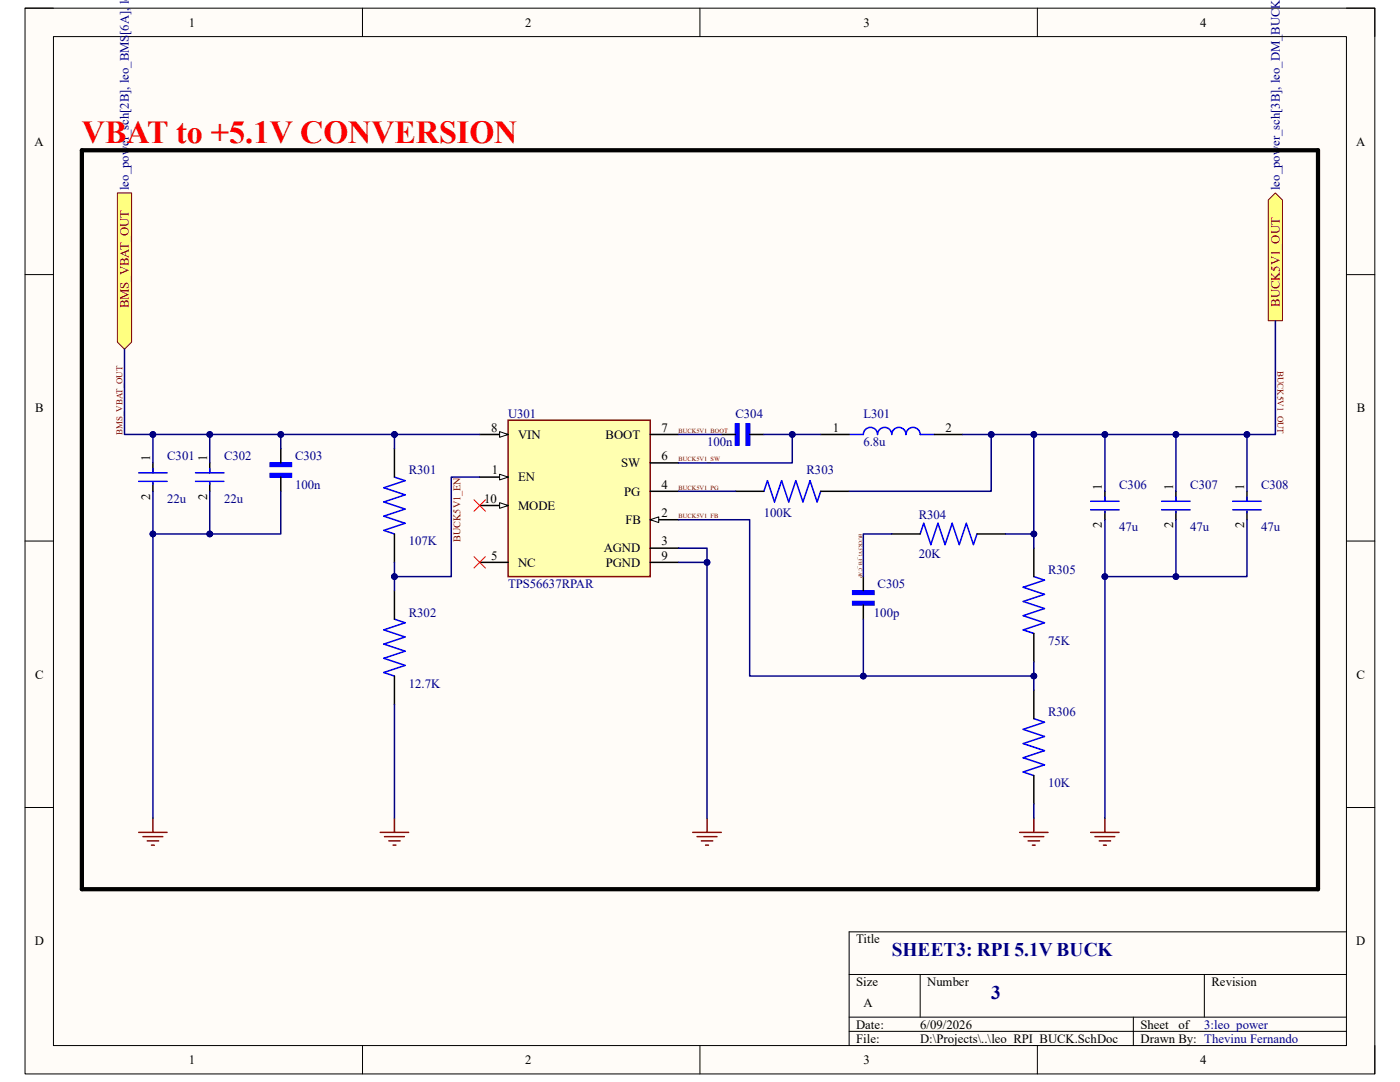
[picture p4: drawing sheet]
<svg xmlns="http://www.w3.org/2000/svg" width="279mm" height="216mm" viewBox="0 0 279 216" stroke-linecap="round" stroke-linejoin="round" font-family="sans-serif">
<path d="M5 1.6h269.4v212.7h-269.4z" fill-rule="evenodd" fill="#fffcf8"/>
<path d="M5 1.6h269.4v212.7h-269.4z" fill="none" stroke="#000" stroke-width=".2"/>
<path d="M10.7 7.3h258v201.3h-258z" fill-rule="evenodd" fill="#fffcf8"/>
<g fill="none" stroke="#000" stroke-width=".2">
<path d="M5 1.6h5.7M10.7 7.3h258v201.3h-258zM72.3 1.6v5.7M139.7 1.6v5.7M207 1.6v5.7M268.7 1.6h5.7v5.7M5 54.8h5.7M268.7 54.8h5.7M5 108h5.7M268.7 108h5.7M5 161.1h5.7M268.7 161.1h5.7"/>
<path d="M169.5 194.4h99.2M183.6 194.4v8.6M240.3 194.4v8.6M268.7 185.9h-99.2v22.7M72.3 208.6v5.7M139.7 208.6v5.7M169.5 203h99.2M169.5 205.8h99.2M207 208.6v5.7M226.2 203v5.6M274.4 208.6v5.7"/>
</g>
<path d="M101.4 83.9h28.4v31.2h-28.4z" fill-rule="evenodd" fill="#ffffb0"/>
<path d="M101.4 83.9h28.4v31.2h-28.4z" fill="none" stroke="#800000" stroke-width=".3"/>
<path d="M95.7 86.7h5.7" fill="none" stroke="#000" stroke-width=".3"/>
<path d="M99.7 86.1l1.7 .6-1.7 .6z" fill="#f8fcff"/>
<path d="M99.7 86.1l1.7 .6-1.7 .6z" fill="none" stroke="#000" stroke-width=".2"/>
<path d="M95.7 95.2h5.7M129.8 86.7h5.6" fill="none" stroke="#000" stroke-width=".3"/>
<path d="M99.7 94.6l1.7 .6-1.7 .6z" fill="#f8fcff"/>
<path d="M99.7 94.6l1.7 .6-1.7 .6z" fill="none" stroke="#000" stroke-width=".2"/>
<path d="M129.8 103.7h5.6" fill="none" stroke="#000" stroke-width=".3"/>
<path d="M129.8 103.7l1.7-.6v1.2z" fill="#f8fcff"/>
<path d="M129.8 103.7l1.7-.6v1.2z" fill="none" stroke="#000" stroke-width=".2"/>
<path d="M95.7 100.9h5.7" fill="none" stroke="#000" stroke-width=".3"/>
<path d="M99.7 100.3l1.7 .6-1.7 .5z" fill="#f8fcff"/>
<path d="M99.7 100.3l1.7 .6-1.7 .5z" fill="none" stroke="#000" stroke-width=".2"/>
<path d="M30.5 92.4v2M30.5 96.3v1.7M41.9 92.4v2M41.9 96.3v1.7M129.8 98h5.6M129.8 92.4h5.6M95.7 112.2h5.7M129.8 112.2h5.6M129.8 109.4h5.6" fill="none" stroke="#000" stroke-width=".3"/>
<path d="M94.6 99.7l2.3 2.3M96.9 99.7l-2.3 2.3M94.6 111.1l2.3 2.2M96.9 111.1l-2.3 2.2" fill="none" stroke="#f00" stroke-width=".2"/>
<path d="M138.3 166.1h5.6M139.1 166.9h4M140 167.8h2.2M140.8 168.6h.6M141.1 163.3v2.8" fill="none" stroke="#800000" stroke-width=".3"/>
<path d="M27.7 94.4h5.7M27.7 96h5.7M30.5 93.5v.9M30.5 96.3v.3M39 94.4h5.7M39 96h5.7M41.9 93.5v.9M41.9 96.3v.3" fill="none" stroke="#00f" stroke-width=".3"/>
<path d="M53.9 94.5h4.3v.7h-4.3z" fill-rule="evenodd" fill="#00f"/>
<path d="M53.9 94.5h4.3v.7h-4.3z" fill="none" stroke="#00f" stroke-width=".3"/>
<path d="M53.9 92.4h4.3v.7h-4.3z" fill-rule="evenodd" fill="#00f"/>
<path d="M53.9 92.4h4.3v.7h-4.3zM78.7 95.2l2.1 .7-4.2 1.4 4.2 1.4-4.2 1.5 4.2 1.4-4.2 1.4 4.2 1.4-4.2 1.4 2.1 .7M78.7 123.6l2.1 .7-4.2 1.4 4.2 1.4-4.2 1.4 4.2 1.4-4.2 1.5 4.2 1.4-4.2 1.4 2.1 .7" fill="none" stroke="#00f" stroke-width=".3"/>
<path d="M56 89.5v2.9M56 95.2v2.8M78.7 89.5v5.7M78.7 106.5v5.7M78.7 117.9v5.7M78.7 134.9v5.7" fill="none" stroke="#000" stroke-width=".3"/>
<path d="M27.7 166.1h5.7M28.5 166.9h4M29.4 167.8h2.2M30.2 168.6h.6M30.5 163.3v2.8" fill="none" stroke="#800000" stroke-width=".3"/>
<path d="M146.8 84.6h.7v4.2h-.7z" fill-rule="evenodd" fill="#00f"/>
<path d="M146.8 84.6h.7v4.2h-.7z" fill="none" stroke="#00f" stroke-width=".3"/>
<path d="M148.9 84.6h.7v4.2h-.7z" fill-rule="evenodd" fill="#00f"/>
<path d="M148.9 84.6h.7v4.2h-.7zM152.4 98l.8-2.1 1.4 4.3 1.4-4.3 1.4 4.3 1.4-4.3 1.4 4.3 1.5-4.3 1.4 4.3 .7-2.2M169.5 86.7h2.8a1.42 1.42 0 0 1 1.4-1.4 1.42 1.42 0 0 1 1.4 1.4 1.42 1.42 0 0 1 1.5-1.4 1.42 1.42 0 0 1 1.4 1.4 1.42 1.42 0 0 1 1.4-1.4 1.42 1.42 0 0 1 1.4 1.4 1.42 1.42 0 0 1 1.4-1.4 1.42 1.42 0 0 1 1.4 1.4h2.9M183.6 106.5l.8-2.1 1.4 4.3 1.4-4.3 1.4 4.3 1.4-4.3 1.4 4.3 1.4-4.3 1.5 4.3 .7-2.2M206.3 115.1l2.1 .7-4.2 1.4 4.2 1.4-4.2 1.4 4.2 1.4-4.2 1.5 4.2 1.4-4.2 1.4 2.1 .7M206.3 143.4l2.1 .7-4.2 1.4 4.2 1.4-4.2 1.5 4.2 1.4-4.2 1.4 4.2 1.4-4.2 1.4 2.1 .7" fill="none" stroke="#00f" stroke-width=".3"/>
<path d="M143.9 86.7h2.9M146.8 98h5.6M149.6 86.7h2.8M163.8 86.7h5.7M163.8 98h5.7M186.5 86.7h5.7M178 106.5h5.6M195 106.5h5.6M206.3 109.4v5.7M206.3 126.4v5.7M206.3 137.7v5.7M206.3 154.7v5.7" fill="none" stroke="#000" stroke-width=".3"/>
<path d="M170.2 120h4.2v.7h-4.2z" fill-rule="evenodd" fill="#00f"/>
<path d="M170.2 120h4.2v.7h-4.2z" fill="none" stroke="#00f" stroke-width=".3"/>
<path d="M170.2 117.9h4.2v.7h-4.2z" fill-rule="evenodd" fill="#00f"/>
<g fill="none" stroke="#00f" stroke-width=".3">
<path d="M220.5 99.2v.8M234.7 99.2v.8M248.9 99.2v.8M170.2 117.9h4.2v.7h-4.2zM217.7 100h5.6M217.7 101.7h5.6M220.5 102v.3M231.8 100h5.7M231.8 101.7h5.7M234.7 102v.3M246 100h5.7M246 101.7h5.7"/>
<path d="M248.9 102v.3"/>
</g>
<path d="M220.5 98v2M234.7 98v2M248.9 98v2M172.3 115.1v2.8M220.5 102v1.7M234.7 102v1.7M248.9 102v1.7M172.3 120.7v2.9" fill="none" stroke="#000" stroke-width=".3"/>
<g fill="none" stroke="#800000" stroke-width=".3">
<path d="M75.9 166.1h5.7M76.7 166.9h4M77.6 167.8h2.3M78.4 168.6h.6M78.7 163.3v2.8M203.5 166.1h5.7M204.3 166.9h4M205.2 167.8h2.3M206 168.6h.6M206.3 163.3v2.8M217.7 166.1h5.6M218.5 166.9h4"/>
<path d="M219.4 167.8h2.2M220.2 168.6h.6M220.5 163.3v2.8"/>
</g>
<path d="M23.4 38.5h2.9v29.8l-1.5 1.4-1.4-1.4z" fill-rule="evenodd" fill="#ffff80"/>
<path d="M23.4 38.5h2.9v29.8l-1.5 1.4-1.4-1.4z" fill="none" stroke="#800000" stroke-width=".2"/>
<path d="M254.5 38.5l1.4 1.4v24.1h-2.8v-24.1z" fill-rule="evenodd" fill="#ffff80"/>
<path d="M254.5 38.5l1.4 1.4v24.1h-2.8v-24.1z" fill="none" stroke="#800000" stroke-width=".2"/>
<path d="M16.3 30h246.7v147.4h-246.7z" fill="none" stroke="#000" stroke-width=".85"/>
<path d="M41.9 86.7v5.7" fill="none" stroke="#000080" stroke-width=".3"/>
<circle cx="41.9" cy="86.7" r=".57" fill="#000080"/>
<circle cx="41.9" cy="86.7" r=".57" fill="none" stroke="#000080" stroke-width=".2"/>
<path d="M56 86.7v2.8" fill="none" stroke="#000080" stroke-width=".3"/>
<circle cx="56" cy="86.7" r=".57" fill="#000080"/>
<circle cx="56" cy="86.7" r=".57" fill="none" stroke="#000080" stroke-width=".2"/>
<path d="M78.7 86.7v2.8" fill="none" stroke="#000080" stroke-width=".3"/>
<circle cx="78.7" cy="86.7" r=".57" fill="#000080"/>
<circle cx="78.7" cy="86.7" r=".57" fill="none" stroke="#000080" stroke-width=".2"/>
<path d="M41.9 98v8.5h-11.4" fill="none" stroke="#000080" stroke-width=".3"/>
<circle cx="41.9" cy="106.5" r=".57" fill="#000080"/>
<circle cx="41.9" cy="106.5" r=".57" fill="none" stroke="#000080" stroke-width=".2"/>
<circle cx="30.5" cy="106.5" r=".57" fill="#000080"/>
<circle cx="30.5" cy="106.5" r=".57" fill="none" stroke="#000080" stroke-width=".2"/>
<path d="M56 98v8.5h-14.1" fill="none" stroke="#000080" stroke-width=".3"/>
<circle cx="41.9" cy="106.5" r=".57" fill="#000080"/>
<circle cx="41.9" cy="106.5" r=".57" fill="none" stroke="#000080" stroke-width=".2"/>
<path d="M95.7 95.2h-5.6v19.9h-11.4" fill="none" stroke="#000080" stroke-width=".3"/>
<circle cx="78.7" cy="115.1" r=".57" fill="#000080"/>
<circle cx="78.7" cy="115.1" r=".57" fill="none" stroke="#000080" stroke-width=".2"/>
<path d="M135.4 86.7h8.5M158.1 86.7v5.7h-22.7" fill="none" stroke="#000080" stroke-width=".3"/>
<circle cx="158.1" cy="86.7" r=".57" fill="#000080"/>
<circle cx="158.1" cy="86.7" r=".57" fill="none" stroke="#000080" stroke-width=".2"/>
<path d="M135.4 98h11.4M192.2 86.7h5.6v11.3h-28.3" fill="none" stroke="#000080" stroke-width=".3"/>
<circle cx="197.8" cy="86.7" r=".57" fill="#000080"/>
<circle cx="197.8" cy="86.7" r=".57" fill="none" stroke="#000080" stroke-width=".2"/>
<path d="M200.6 106.5h5.7v2.9" fill="none" stroke="#000080" stroke-width=".3"/>
<circle cx="206.3" cy="106.5" r=".57" fill="#000080"/>
<circle cx="206.3" cy="106.5" r=".57" fill="none" stroke="#000080" stroke-width=".2"/>
<path d="M178 106.5h-5.7v8.6M172.3 123.6v11.3h34" fill="none" stroke="#000080" stroke-width=".3"/>
<circle cx="172.3" cy="134.9" r=".57" fill="#000080"/>
<circle cx="172.3" cy="134.9" r=".57" fill="none" stroke="#000080" stroke-width=".2"/>
<circle cx="206.3" cy="134.9" r=".57" fill="#000080"/>
<circle cx="206.3" cy="134.9" r=".57" fill="none" stroke="#000080" stroke-width=".2"/>
<path d="M197.8 86.7h8.5v19.8" fill="none" stroke="#000080" stroke-width=".3"/>
<circle cx="197.8" cy="86.7" r=".57" fill="#000080"/>
<circle cx="197.8" cy="86.7" r=".57" fill="none" stroke="#000080" stroke-width=".2"/>
<circle cx="206.3" cy="86.7" r=".57" fill="#000080"/>
<circle cx="206.3" cy="86.7" r=".57" fill="none" stroke="#000080" stroke-width=".2"/>
<circle cx="206.3" cy="106.5" r=".57" fill="#000080"/>
<circle cx="206.3" cy="106.5" r=".57" fill="none" stroke="#000080" stroke-width=".2"/>
<path d="M135.4 103.7h14.2v31.2h22.7" fill="none" stroke="#000080" stroke-width=".3"/>
<circle cx="172.3" cy="134.9" r=".57" fill="#000080"/>
<circle cx="172.3" cy="134.9" r=".57" fill="none" stroke="#000080" stroke-width=".2"/>
<path d="M234.7 86.7v11.3M78.7 140.6v22.7M206.3 160.4v2.9" fill="none" stroke="#000080" stroke-width=".3"/>
<circle cx="234.7" cy="86.7" r=".57" fill="#000080"/>
<circle cx="234.7" cy="86.7" r=".57" fill="none" stroke="#000080" stroke-width=".2"/>
<path d="M220.5 86.7v11.3" fill="none" stroke="#000080" stroke-width=".3"/>
<circle cx="220.5" cy="86.7" r=".57" fill="#000080"/>
<circle cx="220.5" cy="86.7" r=".57" fill="none" stroke="#000080" stroke-width=".2"/>
<path d="M234.7 103.7v11.4" fill="none" stroke="#000080" stroke-width=".3"/>
<circle cx="234.7" cy="115.1" r=".57" fill="#000080"/>
<circle cx="234.7" cy="115.1" r=".57" fill="none" stroke="#000080" stroke-width=".2"/>
<path d="M220.5 115.1v48.2" fill="none" stroke="#000080" stroke-width=".3"/>
<circle cx="220.5" cy="115.1" r=".57" fill="#000080"/>
<circle cx="220.5" cy="115.1" r=".57" fill="none" stroke="#000080" stroke-width=".2"/>
<path d="M24.8 69.7v17h5.7" fill="none" stroke="#000080" stroke-width=".3"/>
<circle cx="30.5" cy="86.7" r=".57" fill="#000080"/>
<circle cx="30.5" cy="86.7" r=".57" fill="none" stroke="#000080" stroke-width=".2"/>
<path d="M254.5 64v22.7h-5.6" fill="none" stroke="#000080" stroke-width=".3"/>
<circle cx="248.9" cy="86.7" r=".57" fill="#000080"/>
<circle cx="248.9" cy="86.7" r=".57" fill="none" stroke="#000080" stroke-width=".2"/>
<path d="M141.1 112.2v51.1" fill="none" stroke="#000080" stroke-width=".3"/>
<circle cx="141.1" cy="112.2" r=".57" fill="#000080"/>
<circle cx="141.1" cy="112.2" r=".57" fill="none" stroke="#000080" stroke-width=".2"/>
<path d="M95.7 86.7h-65.2v5.7" fill="none" stroke="#000080" stroke-width=".3"/>
<circle cx="78.7" cy="86.7" r=".57" fill="#000080"/>
<circle cx="78.7" cy="86.7" r=".57" fill="none" stroke="#000080" stroke-width=".2"/>
<circle cx="56" cy="86.7" r=".57" fill="#000080"/>
<circle cx="56" cy="86.7" r=".57" fill="none" stroke="#000080" stroke-width=".2"/>
<circle cx="41.9" cy="86.7" r=".57" fill="#000080"/>
<circle cx="41.9" cy="86.7" r=".57" fill="none" stroke="#000080" stroke-width=".2"/>
<circle cx="30.5" cy="86.7" r=".57" fill="#000080"/>
<circle cx="30.5" cy="86.7" r=".57" fill="none" stroke="#000080" stroke-width=".2"/>
<path d="M135.4 109.4h5.7v2.8h-5.7" fill="none" stroke="#000080" stroke-width=".3"/>
<circle cx="141.1" cy="112.2" r=".57" fill="#000080"/>
<circle cx="141.1" cy="112.2" r=".57" fill="none" stroke="#000080" stroke-width=".2"/>
<path d="M152.4 86.7h11.4" fill="none" stroke="#000080" stroke-width=".3"/>
<circle cx="158.1" cy="86.7" r=".57" fill="#000080"/>
<circle cx="158.1" cy="86.7" r=".57" fill="none" stroke="#000080" stroke-width=".2"/>
<path d="M206.3 86.7h42.6v11.3" fill="none" stroke="#000080" stroke-width=".3"/>
<circle cx="206.3" cy="86.7" r=".57" fill="#000080"/>
<circle cx="206.3" cy="86.7" r=".57" fill="none" stroke="#000080" stroke-width=".2"/>
<circle cx="220.5" cy="86.7" r=".57" fill="#000080"/>
<circle cx="220.5" cy="86.7" r=".57" fill="none" stroke="#000080" stroke-width=".2"/>
<circle cx="234.7" cy="86.7" r=".57" fill="#000080"/>
<circle cx="234.7" cy="86.7" r=".57" fill="none" stroke="#000080" stroke-width=".2"/>
<circle cx="248.9" cy="86.7" r=".57" fill="#000080"/>
<circle cx="248.9" cy="86.7" r=".57" fill="none" stroke="#000080" stroke-width=".2"/>
<path d="M30.5 98v65.3" fill="none" stroke="#000080" stroke-width=".3"/>
<circle cx="30.5" cy="106.5" r=".57" fill="#000080"/>
<circle cx="30.5" cy="106.5" r=".57" fill="none" stroke="#000080" stroke-width=".2"/>
<path d="M78.7 112.2v5.7" fill="none" stroke="#000080" stroke-width=".3"/>
<circle cx="78.7" cy="115.1" r=".57" fill="#000080"/>
<circle cx="78.7" cy="115.1" r=".57" fill="none" stroke="#000080" stroke-width=".2"/>
<path d="M206.3 132.1v5.6" fill="none" stroke="#000080" stroke-width=".3"/>
<circle cx="206.3" cy="134.9" r=".57" fill="#000080"/>
<circle cx="206.3" cy="134.9" r=".57" fill="none" stroke="#000080" stroke-width=".2"/>
<path d="M220.5 103.7v11.4h28.4v-11.4" fill="none" stroke="#000080" stroke-width=".3"/>
<circle cx="220.5" cy="115.1" r=".57" fill="#000080"/>
<circle cx="220.5" cy="115.1" r=".57" fill="none" stroke="#000080" stroke-width=".2"/>
<circle cx="234.7" cy="115.1" r=".57" fill="#000080"/>
<circle cx="234.7" cy="115.1" r=".57" fill="none" stroke="#000080" stroke-width=".2"/>
<text font-size="6.4" fill="#f00" x="16.3" y="28.6">VBAT to +5.1V CONVERSION</text>
<g font-size="3.9" fill="#000080">
<text x="178" y="190.8">SHEET3: RPI 5.1V BUCK</text>
<text x="197.8" y="199.3">3</text>
</g>
<g font-size="2.5">
<text x="37.7" y="5.3">1</text>
<text x="104.8" y="5.3">2</text>
<text x="172.3" y="5.3">3</text>
<text x="239.5" y="5.3">4</text>
<text x="6.9" y="29.1">A</text>
<text x="270.6" y="29.1">A</text>
<text x="7" y="82.3">B</text>
<text x="270.8" y="82.3">B</text>
<text x="98" y="86.1">8</text>
<text x="103.4" y="87.5">VIN</text>
<text x="120.9" y="87.5">BOOT</text>
<text x="132" y="86.1">7</text>
<text x="166.2" y="86.1">1</text>
<text x="188.7" y="86.1">2</text>
<text x="30" y="92.1" transform="rotate(-90 30 92.1)">1</text>
<text x="41.3" y="92.1" transform="rotate(-90 41.3 92.1)">1</text>
<text x="98.2" y="94.7">1</text>
<text x="124" y="93.2">SW</text>
<text x="132" y="91.8">6</text>
<text x="30" y="99.8" transform="rotate(-90 30 99.8)">2</text>
<text x="41.3" y="99.8" transform="rotate(-90 41.3 99.8)">2</text>
<text x="96.6" y="100.3">10</text>
<text x="103.4" y="96.1">EN</text>
<text x="103.4" y="101.7">MODE</text>
<text x="124.5" y="98.9">PG</text>
<text x="132" y="97.5">4</text>
<text x="219.9" y="97.7" transform="rotate(-90 219.9 97.7)">1</text>
<text x="234.1" y="97.7" transform="rotate(-90 234.1 97.7)">1</text>
<text x="248.3" y="97.7" transform="rotate(-90 248.3 97.7)">1</text>
<text x="124.8" y="104.6">FB</text>
<text x="132" y="103.2">2</text>
<text x="219.9" y="105.5" transform="rotate(-90 219.9 105.5)">2</text>
<text x="234.1" y="105.5" transform="rotate(-90 234.1 105.5)">2</text>
<text x="248.3" y="105.5" transform="rotate(-90 248.3 105.5)">2</text>
<text x="98" y="111.7">5</text>
<text x="103.4" y="113.1">NC</text>
<text x="120.5" y="110.2">AGND</text>
<text x="120.9" y="113.1">PGND</text>
<text x="132" y="108.8">3</text>
<text x="132" y="111.7">9</text>
<text x="7" y="135.4">C</text>
<text x="270.7" y="135.4">C</text>
<text x="6.9" y="188.6">D</text>
<text x="170.9" y="188.2">Title</text>
<text x="270.7" y="188.6">D</text>
<text x="170.9" y="196.7">Size</text>
<text x="185" y="196.7">Number</text>
<text x="241.8" y="196.7">Revision</text>
<text x="172.3" y="201">A</text>
<text x="170.9" y="205.2">Date:</text>
<text x="170.9" y="208.1">File:</text>
<text x="183.6" y="205.2">6/09/2026</text>
<text x="183.7" y="208.1">D:\Projects\..\leo_RPI_BUCK.SchDoc</text>
<text x="227.6" y="205.2">Sheet</text>
<text x="227.6" y="208.1">Drawn By: Thevinu Fernando</text>
<text x="235.2" y="205.2">of</text>
<text x="37.7" y="212.3">1</text>
<text x="104.8" y="212.3">2</text>
<text x="172.3" y="212.3">3</text>
<text x="239.5" y="212.3">4</text>
</g>
<g font-size="2.5" fill="#000080">
<text x="25.7" y="37.9" transform="rotate(-90 25.7 37.9)">leo_power_sch[2B], leo_BMS[6A], le</text>
<text x="255.4" y="37.9" transform="rotate(-90 255.4 37.9)">leo_power_sch[3B], leo_DM_BUCK</text>
<text x="101.4" y="83.3">U301</text>
<text x="146.8" y="83.3">C304</text>
<text x="172.3" y="83.3">L301</text>
<text x="141.1" y="89">100n</text>
<text x="172.3" y="89">6.8u</text>
<text x="33.4" y="91.8">C301</text>
<text x="44.7" y="91.8">C302</text>
<text x="58.9" y="91.8">C303</text>
<text x="81.6" y="94.7">R301</text>
<text x="161" y="94.7">R303</text>
<text x="33.4" y="100.3">22u</text>
<text x="44.7" y="100.3">22u</text>
<text x="58.9" y="97.5">100n</text>
<text x="223.4" y="97.5">C306</text>
<text x="237.5" y="97.5">C307</text>
<text x="251.7" y="97.5">C308</text>
<text x="152.4" y="103.2">100K</text>
<text x="183.3" y="103.6">R304</text>
<text x="223.4" y="106">47u</text>
<text x="237.5" y="106">47u</text>
<text x="251.7" y="106">47u</text>
<text x="81.6" y="108.8">107K</text>
<text x="183.3" y="111.3">20K</text>
<text x="101.4" y="117.3">TPS56637RPAR</text>
<text x="175.1" y="117.3">C305</text>
<text x="209.2" y="114.5">R305</text>
<text x="81.6" y="123">R302</text>
<text x="174.4" y="123">100p</text>
<text x="209.2" y="128.7">75K</text>
<text x="81.6" y="137.2">12.7K</text>
<text x="209.2" y="142.9">R306</text>
<text x="209.2" y="157">10K</text>
<text x="240.3" y="205.2">3:leo_power</text>
</g>
<g font-size="2.5" fill="#800000">
<text x="25.7" y="61.5" transform="rotate(-90 25.7 61.5)">BMS_VBAT_OUT</text>
<text x="255.4" y="61.2" transform="rotate(-90 255.4 61.2)">BUCK5V1_OUT</text>
</g>
<text font-size="2" fill="#800000" x="91.9" y="108.2" transform="rotate(-90 91.9 108.2)">BUCK5V1_EN</text>
<g font-size="1.8" fill="#800000">
<text x="254.9" y="74.1" transform="rotate(90 254.9 74.1)">BUCK5V1_OUT</text>
<text x="24.5" y="86.7" transform="rotate(-90 24.5 86.7)">BMS_VBAT_OUT</text>
</g>
<g font-size="1.3" fill="#800000">
<text x="135.4" y="86.4">BUCK5V1_BOOT</text>
<text x="135.4" y="92.1">BUCK5V1_SW</text>
<text x="135.4" y="97.7">BUCK5V1_PG</text>
<text x="135.4" y="103.4">BUCK5V1_FB</text>
</g>
<text font-size="1" fill="#800000" x="171.4" y="106.6" transform="rotate(90 171.4 106.6)">BUCK5V1_FB_CAP</text>
</svg>
